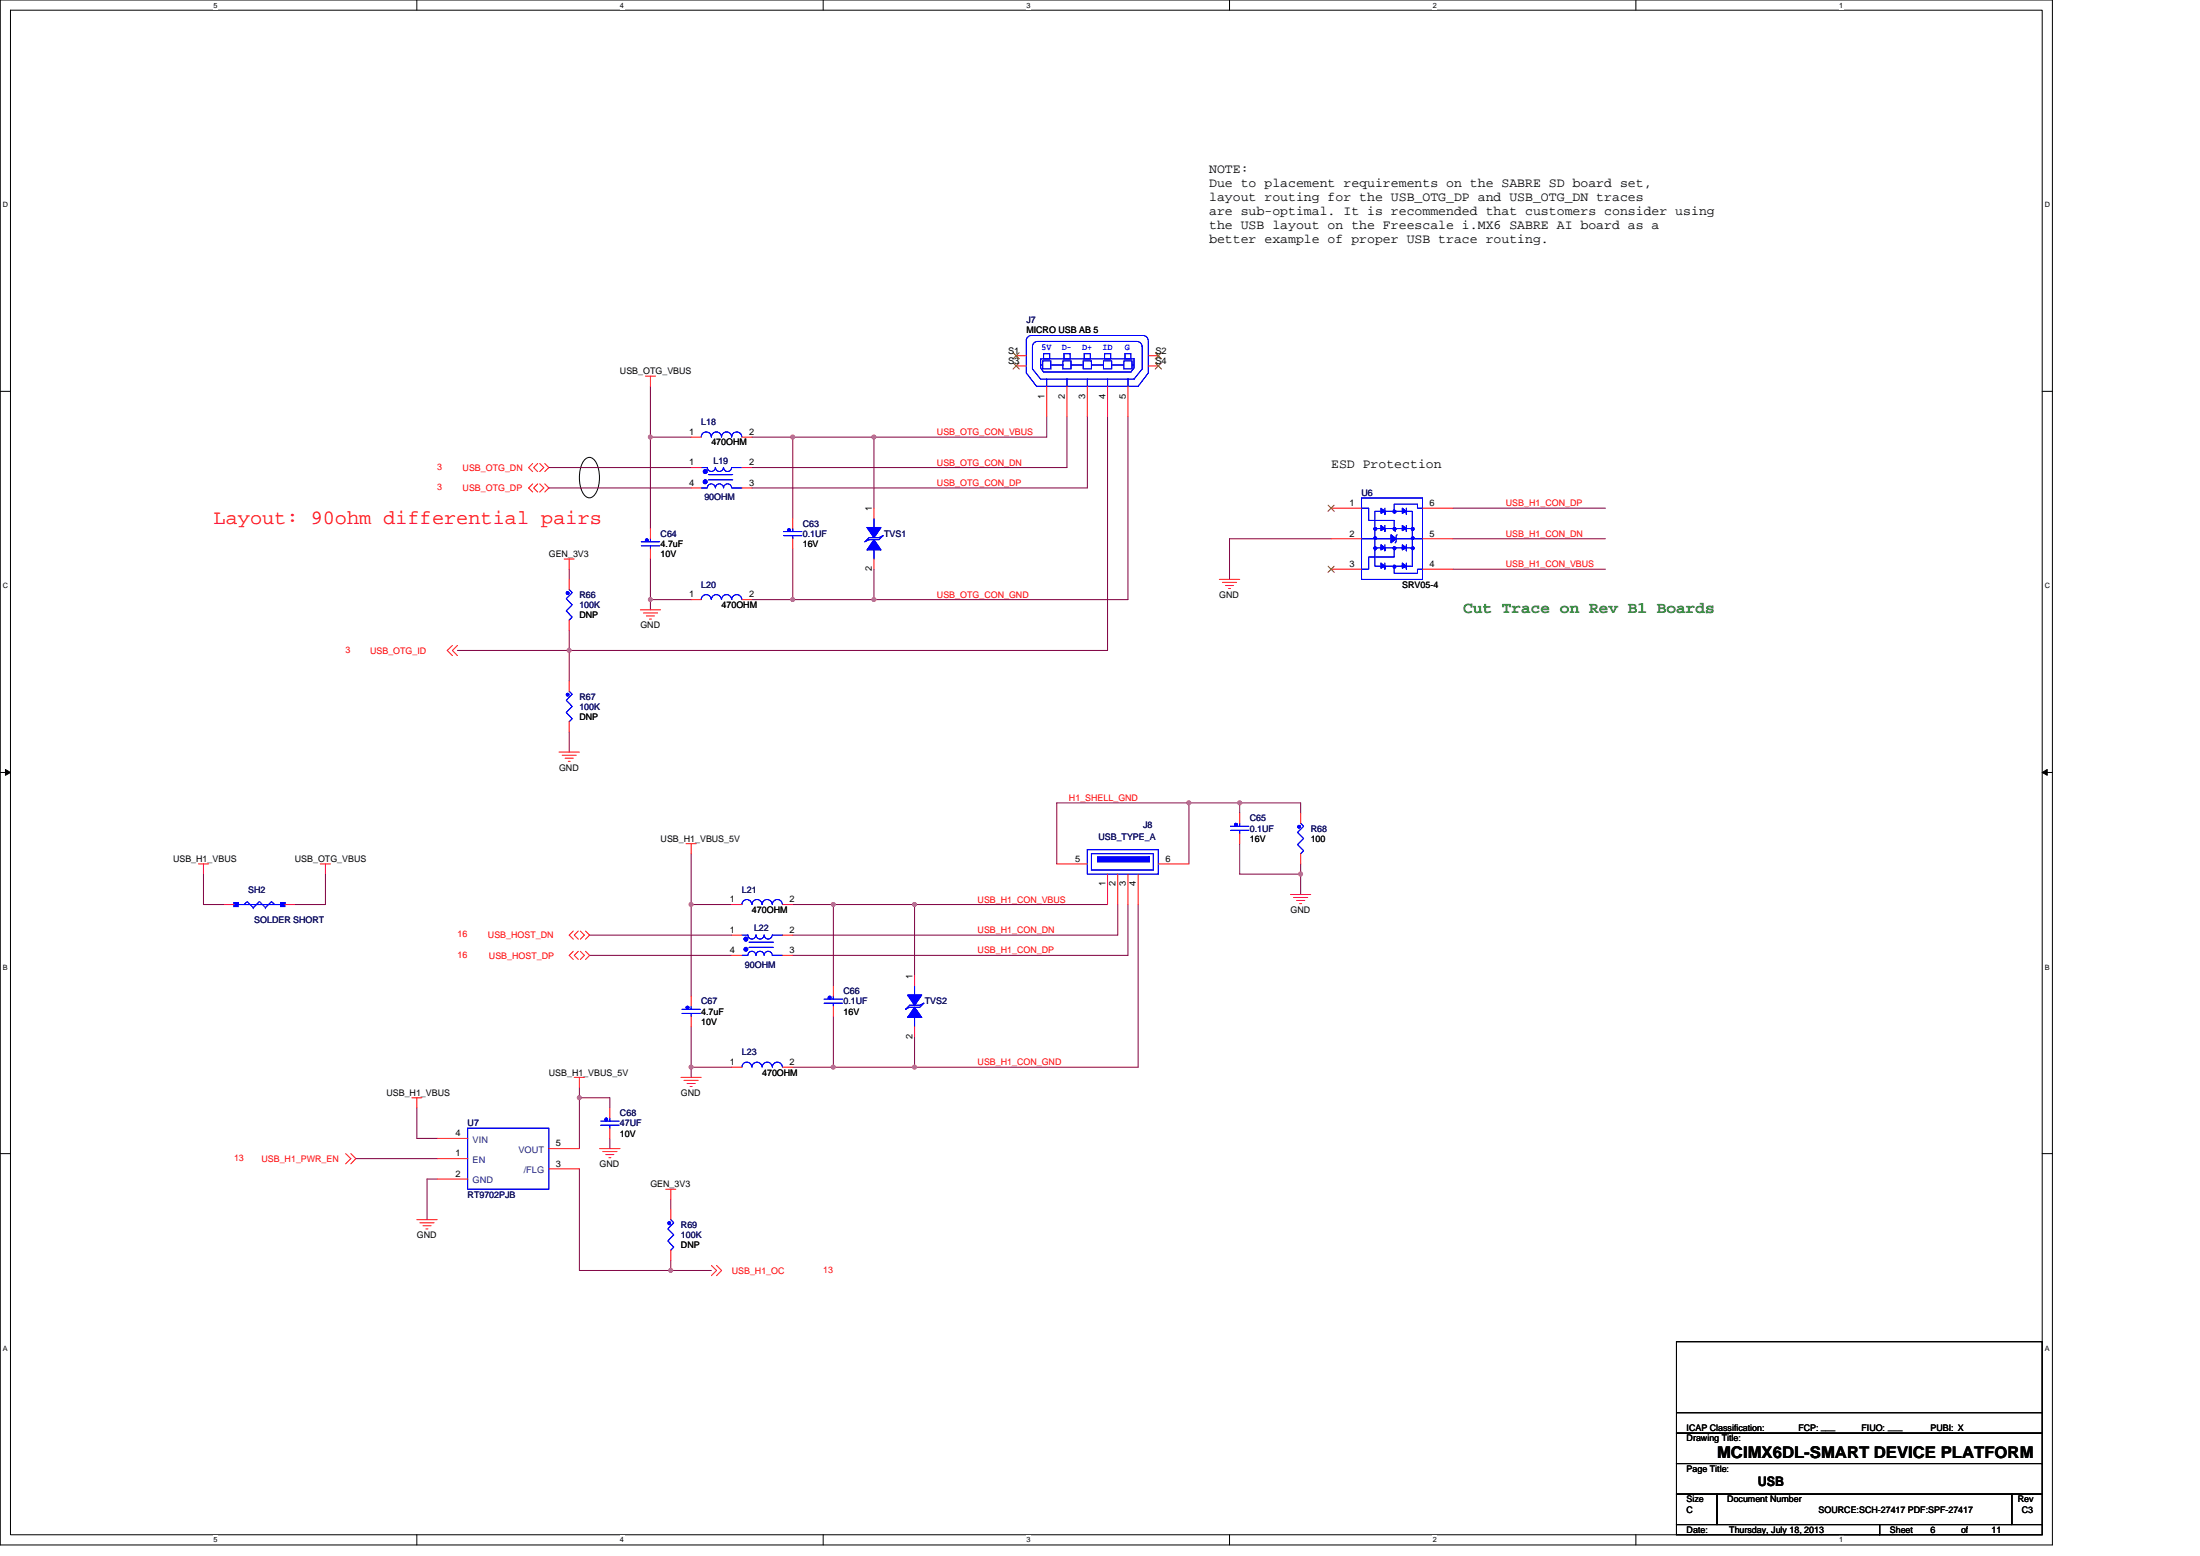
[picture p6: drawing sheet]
<svg xmlns="http://www.w3.org/2000/svg" width="297mm" height="210mm" viewBox="0 0 297 210" stroke-linecap="round" stroke-linejoin="round" font-family="sans-serif">
<path d="M0 0h277.1v208.5h-277.1zM1.4 1.4h274.3v205.7h-274.3z" fill="none" stroke="#000" stroke-width=".14"/>
<g fill="#fff">
<path d="M28.8 .1h.6v1.1h-.6z"/>
<path d="M28.8 207.3h.6v1.1h-.6z"/>
</g>
<path d="M56.3 0v1.4M56.3 207.1v1.4" fill="none" stroke="#000" stroke-width=".14"/>
<g fill="#fff">
<path d="M83.7 .1h.6v1.1h-.6z"/>
<path d="M83.7 207.3h.6v1.1h-.6z"/>
</g>
<path d="M111.1 0v1.4M111.1 207.1v1.4" fill="none" stroke="#000" stroke-width=".14"/>
<g fill="#fff">
<path d="M138.6 .1h.5v1.1h-.5z"/>
<path d="M138.6 207.3h.5v1.1h-.5z"/>
</g>
<path d="M166 0v1.4M166 207.1v1.4" fill="none" stroke="#000" stroke-width=".14"/>
<g fill="#fff">
<path d="M193.4 .1h.6v1.1h-.6z"/>
<path d="M193.4 207.3h.6v1.1h-.6z"/>
</g>
<path d="M220.9 0v1.4M220.9 207.1v1.4" fill="none" stroke="#000" stroke-width=".14"/>
<g fill="#fff">
<path d="M248.3 .1h.6v1.1h-.6z"/>
<path d="M248.3 207.3h.6v1.1h-.6z"/>
<path d="M.4 27.1h.7v1.1h-.7z"/>
<path d="M276.1 27.1h.7v1.1h-.7z"/>
<path d="M.4 78.5h.7v1.1h-.7z"/>
<path d="M276.1 78.5h.7v1.1h-.7z"/>
</g>
<path d="M0 52.8h1.4M275.7 52.8h1.4" fill="none" stroke="#000" stroke-width=".14"/>
<g fill="#fff">
<path d="M.4 130h.7v1.1h-.7z"/>
<path d="M276.1 130h.7v1.1h-.7z"/>
</g>
<path d="M0 104.2h1.4M275.7 104.2h1.4" fill="none" stroke="#000" stroke-width=".14"/>
<path d="M.7 103.8l.7 .4-.7 .4zM275.7 104.2l.7-.4v.8z" fill="#000" stroke="#000" stroke-width=".14"/>
<g fill="#fff">
<path d="M.4 181.4h.7v1.1h-.7z"/>
<path d="M276.1 181.4h.7v1.1h-.7z"/>
</g>
<path d="M78.9 62.1a.82 .82 0 0 1 1.4 0 4.5 4.5 0 0 1 0 4.7 .81 .81 0 0 1-1.4 0 4.5 4.5 0 0 1 0-4.7zM0 155.7h1.4M275.7 155.7h1.4M226.4 193.4h49.3v4.1h-49.3zM226.4 197.5h49.3v4.1h-49.3zM226.4 181.1h49.3v12.3h-49.3zM226.4 190.6h49.3M226.4 205.7h27.4v1.4h-27.4zM226.4 201.6h5.4v4.1h-5.4zM231.8 201.6h39.8v4.1h-39.8zM253.8 205.7h21.9v1.4h-21.9zM271.6 201.6h4.1v4.1h-4.1z" fill="none" stroke="#000" stroke-width=".14"/>
<g fill="none" stroke="#800040" stroke-width=".14">
<path d="M87.8 52.1v6.9M87.8 59h5.5M87.8 59v12.3M101.5 59h5.5M107 59h11v9.6M107 59v11M141.3 56.2v2.8h-23.3M144.1 56.2v6.9h-42.6M146.8 56.2v9.6h-45.3M149.5 56.2v31.6h-72.6M152.3 56.2v24.7h-34.3M74.1 65.8h19.2"/>
<path d="M74.1 63.1h19.2M76.9 76.8v1.4M87.8 75.4v5.5h5.5M107 74.1v6.8M118 76.8v4.1M179.7 72.7h-13.7v5.5M196.2 68.6h20.6M196.2 76.8h20.6M196.2 72.7h20.6M61.8 87.8h15.1M76.9 85v2.8M76.9 98.8v2.7"/>
<path d="M76.9 87.8v4.1M87.8 80.9v1.4M101.5 80.9h5.5M107 80.9h11M27.5 118v4.1h2.7M43.9 118v4.1h-4.1M93.3 115.2v6.9M160.5 108.4v8.2M160.5 108.4h-17.8v8.2M160.5 108.4h6.9M167.4 108.4h8.2v1.3M167.4 113.9v4.1h8.2"/>
<path d="M167.4 108.4v1.3M175.6 118v2.7M175.6 116.6v1.4M79.6 128.9h19.2M79.6 126.2h19.2M93.3 122.1v12.3M93.3 122.1h5.5M93.3 138.5v5.5h5.5M107 122.1h5.5M112.5 122.1h11v9.6M112.5 137.2v6.8M112.5 122.1v11"/>
<path d="M123.5 122.1h26M123.5 139.9v4.1M150.9 122.1v4.1h-43.9M152.3 122.1v6.8h-45.3M153.7 122.1v21.9h-30.2M48 156.4h11M56.3 149.5v4.1h2.7M59 159.1h-1.3v5.5M78.2 148.1v6.9M78.2 157.7v13.7h12.4M78.2 148.1h4.1v1.4M78.2 146.8v1.3"/>
<path d="M82.3 153.6v1.4M93.3 144v1.4M107 144h5.5M112.5 144h11M90.6 170.1v1.3M90.6 161.9v1.3M90.6 171.4h5.5"/>
</g>
<g fill="#f0f" stroke="#f0f" stroke-width=".14">
<circle cx="107" cy="59" r=".27"/>
<circle cx="87.8" cy="59" r=".27"/>
<circle cx="87.8" cy="80.9" r=".27"/>
<circle cx="76.8" cy="87.8" r=".27"/>
<circle cx="118" cy="59" r=".27"/>
<circle cx="118" cy="80.9" r=".27"/>
<circle cx="107" cy="80.9" r=".27"/>
<circle cx="175.6" cy="117.9" r=".27"/>
<circle cx="167.4" cy="108.3" r=".27"/>
<circle cx="160.5" cy="108.3" r=".27"/>
<circle cx="123.5" cy="122.1" r=".27"/>
<circle cx="112.5" cy="144" r=".27"/>
<circle cx="112.5" cy="122.1" r=".27"/>
<circle cx="93.3" cy="122.1" r=".27"/>
<circle cx="93.3" cy="144" r=".27"/>
<circle cx="123.5" cy="144" r=".27"/>
<circle cx="78.2" cy="148.1" r=".27"/>
<circle cx="90.6" cy="171.4" r=".27"/>
</g>
<g fill="none" stroke="#f00" stroke-width=".14">
<path d="M87.1 50.8h1.4M87.8 50.8v1.3M93.3 59h1.4M100.2 59h1.3M137.2 48h1.4M137.2 49.4h1.4M141.3 52.1v4.1M144.1 52.1v4.1M146.8 52.1v4.1M149.5 52.1v4.1M152.3 52.1v4.1M155 48h1.4"/>
<path d="M155 49.4h1.4M71.9 65.3l-.5 .5 .5 .6M71.9 62.5l-.5 .6 .5 .5M72.6 65.3l-.6 .5 .6 .6M72.6 62.5l-.6 .6 .6 .5M72.9 65.3l.5 .5-.5 .6M72.9 62.5l.5 .6-.5 .5M73.6 65.3l.5 .5-.5 .6M73.6 62.5l.5 .6-.5 .5M76.2 75.4h1.3M76.9 75.4v1.4M76.9 78.2v1.4"/>
<path d="M87.8 71.3v1.4M87.8 74.1v1.3M93.3 63.1h1.4M93.3 65.8h1.4M100.2 63.1h1.3M100.2 65.8h1.3M107 70v1.3M107 72.7v1.4M118 68.6v1.4M118 75.4v1.4M164.6 78.2h2.8M165.1 78.6h1.9"/>
<path d="M165.5 79h1.1M165.9 79.4h.2M179.7 72.7h4.1M179.7 76.8h4.1M179.7 68.6h4.1M192.1 76.8h4.1M192.1 72.7h4.1M192.1 68.6h4.1M61.1 87.1l-.7 .7 .7 .7M61.8 87.1l-.7 .7 .7 .7M76.9 83.7v1.3M76.9 91.9v1.4"/>
<path d="M76.9 97.4v1.4M86.5 82.3h2.7M86.9 82.7h1.9M87.3 83.1h1.1M87.7 83.5h.3M93.3 80.9h1.4M100.2 80.9h1.3M26.8 116.6h1.4M27.5 116.6v1.4M43.2 116.6h1.4M43.9 116.6v1.4M75.5 101.5h2.7"/>
<path d="M75.9 101.9h1.9M76.3 102.3h1.1M76.7 102.7h.3M92.6 113.9h1.4M93.3 113.9v1.3M142.7 116.6h4.1M149.5 118v4.1M150.9 118v4.1M152.3 118v4.1M153.7 118v4.1M156.4 116.6h4.1M167.4 109.7v1.4"/>
<path d="M167.4 112.5v1.4M175.6 109.7v1.4M175.6 115.2v1.4M30.2 122.1h1.4M38.5 122.1h1.3M77.4 125.6l-.5 .6 .5 .5M77.4 128.4l-.5 .5 .5 .6M78.1 125.6l-.6 .6 .6 .5M78.1 128.4l-.6 .5 .6 .6M78.4 125.6l.5 .6-.5 .5M78.4 128.4l.5 .5-.5 .6M79.1 125.6l.5 .6-.5 .5"/>
<path d="M79.1 128.4l.5 .5-.5 .6M93.3 134.4v1.4M93.3 137.2v1.3M98.8 126.2h1.4M98.8 128.9h1.4M98.8 122.1h1.4M105.7 126.2h1.3M105.7 128.9h1.3M105.7 122.1h1.3M112.5 133.1v1.3M112.5 135.8v1.4M123.5 131.7v1.4"/>
<path d="M123.5 138.5v1.4M174.2 120.7h2.8M174.6 121.1h2M175.1 121.5h1.1M175.5 121.9h.2M46.7 155.7l.7 .7-.7 .7M47.4 155.7l.6 .7-.6 .7M55.6 148.1h1.4M56.3 148.1v1.4M59 156.4h4.1M59 153.6h4.1M59 159.1h4.1"/>
<path d="M74.1 157.7h4.1M74.1 155h4.1M77.5 145.4h1.4M78.2 145.4v1.4M81 155h2.7M81.4 155.4h1.9M81.8 155.8h1.1M82.2 156.2h.3M82.3 149.5v1.4M82.3 152.3v1.3M91.9 145.4h2.8M92.3 145.8h2"/>
<path d="M92.8 146.2h1.1M93.2 146.6h.2M98.8 144h1.4M105.7 144h1.3M56.3 164.6h2.7M56.7 165h1.9M57.1 165.4h1.1M57.5 165.8h.3M89.9 160.5h1.3M90.6 160.5v1.4M90.6 163.2v1.4M90.6 168.7v1.4"/>
<path d="M96.1 170.8l.6 .6-.6 .7M96.7 170.8l.7 .6-.7 .7"/>
</g>
<g fill="none" stroke="#00f" stroke-width=".14">
<path d="M96 59a.68 .68 0 0 0-.6-.7 .68 .68 0 0 0-.7 .7M98.8 59a.69 .69 0 0 0-.7-.7 .69 .69 0 0 0-.7 .7 .68 .68 0 0 0-.7-.7 .68 .68 0 0 0-.6 .7M100.2 59a.68 .68 0 0 0-.7-.7 .68 .68 0 0 0-.7 .7M138.6 45.8v4.5l1.4 1.8h13.7l1.3-1.8v-4.2M139.4 46.8v3l1.1 1.4h12.6l1.1-1.4v-3M140.1 46.1a.66 .66 0 0 0-.7 .7M140.1 46.1h13.4M140.5 49.3v.4l.4 .5h11.8l.4-.5v-1.3h-12.6v.9h.3M140.8 48.7h1.1v1.1h-1.1zM140.9 47.7h.8v.7h-.8zM141.3 51.2v.9M141.9 49.3h1.6"/>
<path d="M143.5 48.7h1.1v1.1h-1.1zM143.7 47.7h.8v.7h-.8zM144.1 51.2v.9M144.6 49.3h1.7M146.3 48.7h1.1v1.1h-1.1zM146.4 47.7h.8v.7h-.8zM146.8 51.2v.9M147.4 49.3h1.6M149 48.7h1.1v1.1h-1.1zM149.1 47.7h.9v.7h-.9zM149.5 51.2v.9M150.1 49.3h1.6"/>
<path d="M151.7 48.7h1.1v1.1h-1.1zM151.9 47.7h.8v.7h-.8zM152.3 51.2v.9M152.8 49.3h.3M153.5 46.1a.68 .68 0 0 1 .7 .7M154.3 45.3a.68 .68 0 0 1 .7 .6M154.3 45.3h-15a.66 .66 0 0 0-.7 .6M76.9 79.6l.4 .4-.8 .8 .8 .8-.8 .8 .8 .9-.4 .4M86.6 73.7h2.5M86.6 73.1h2.5M87.8 73.7v.4M87.8 72.7v.4"/>
<path d="M94.7 65.8h.8M95.2 63.5h.1M95.5 65.8a.54 .54 0 0 1 .5-.5 .54 .54 0 0 1 .6 .5M95.6 64.7h3.3M95.6 64.1h3.3M96.6 63.1a.54 .54 0 0 1-.6 .5 .54 .54 0 0 1-.5-.5h-.8M96.6 65.8a.55 .55 0 0 1 .6-.5 .55 .55 0 0 1 .5 .5 .54 .54 0 0 1 .5-.5 .54 .54 0 0 1 .6 .5M96.6 63.1a.54 .54 0 0 0 .5 .5 .54 .54 0 0 0 .6-.5M97.7 63.1a.54 .54 0 0 0 .5 .5 .54 .54 0 0 0 .6-.5M98.8 65.8h1.4M98.8 63.1h1.4M105.8 72.3h2.5"/>
<path d="M105.8 71.7h2.5M107 72.3v.4M107 71.3v.4M116.8 73.1l.5-.5h1.4l.5-.3-.5 .5h-1.4zM118 70v1.3M118 74.1v1.3M183.8 67.2h8.3v11h-8.3zM183.8 72.7h4M183.8 68.6h1v1.6h3.4v1.1M185.6 71.3h.9M185.6 73.9h.9M186.5 69h-.9v7.4h.9"/>
<path d="M187 76.4h2.3M187 69h2.3M187 71.3h2.3M187 73.9h2.3M187 68.6v.8v-.3M187 70.9v.8v-.2M187 73.5v.8v-.2M187 76v.8v-.3M188.2 76.4v1h3.2v-.6h.7M188.2 73.9v1.3h-3.4v1.6h-1M188.4 71.6h.1M188.6 72.2l-.1 .1v.8l-.1 .2"/>
<path d="M189.7 74.3h.1M189.9 69h.8v7.4h-.8M189.9 71.3h.8M189.9 73.9h.8M189.9 68.6v.8v-.3M189.9 70.9v.8v-.2M189.9 76v.8v-.3M189.9 73.5v.8v-.2M192.1 68.6h-.7v-.6h-3.2v1M192.1 72.7h-3.6M76.9 93.3l.4 .4-.8 .8 .8 .8-.8 .9 .8 .8-.4 .4M94.7 80.9a.68 .68 0 0 1 .7-.7 .68 .68 0 0 1 .6 .7"/>
<path d="M96.1 80.9a.68 .68 0 0 1 .6-.7 .68 .68 0 0 1 .7 .7 .69 .69 0 0 1 .7-.7 .69 .69 0 0 1 .7 .7M98.8 80.9a.68 .68 0 0 1 .7-.7 .68 .68 0 0 1 .7 .7M146.8 114.7h9.6v3.3h-9.6zM147.4 115.2h8.3v2.2h-8.3zM166.1 112.1h2.5M166.1 111.5h2.5M167.4 112.1v.4M167.4 111.1v.4M175.6 111.1l.4 .4-.8 .8 .8 .9-.8 .8 .8 .8-.4 .4M32.1 122.1h.9M33 122.1h4.1l-.4-.4-.9 .8M33.4 121.7l-.4 .4"/>
<path d="M35 121.7l-.8 .8M37.1 122.1h.8M92.1 136.8h2.4M92.1 136.2h2.4M93.3 136.8v.4M93.3 135.8v.4M100.2 128.9h.8M100.2 126.2h.8M100.7 126.6h.1M101 128.9a.55 .55 0 0 1 .5-.5 .55 .55 0 0 1 .6 .5 .54 .54 0 0 1 .5-.5 .54 .54 0 0 1 .6 .5M101 126.2a.55 .55 0 0 0 .5 .5 .55 .55 0 0 0 .6-.5 .54 .54 0 0 0 .5 .5 .54 .54 0 0 0 .6-.5M101.1 127.8h3.3"/>
<path d="M101.1 127.1h3.3M101.5 122a.67 .67 0 0 0-.7-.6 .67 .67 0 0 0-.6 .6M102.9 122a.68 .68 0 0 0-.7-.6 .68 .68 0 0 0-.7 .6M103.2 128.9a.54 .54 0 0 1 .5-.5 .54 .54 0 0 1 .6 .5M103.2 126.2a.54 .54 0 0 0 .5 .5 .54 .54 0 0 0 .6-.5M104.3 122a.68 .68 0 0 0-.7-.6 .68 .68 0 0 0-.7 .6M104.3 128.9h1.4M104.3 126.2h1.4M105.6 122a.68 .68 0 0 0-.6-.6 .68 .68 0 0 0-.7 .6M111.3 135.4h2.4M111.3 134.8h2.4M112.5 134.4v.4"/>
<path d="M112.5 135.4v.4M122.3 136.2l.5-.5h1.4l.5-.3-.5 .5h-1.4zM123.5 133.1v1.3M123.5 137.2v1.3M63.1 152.3h11v8.2h-11zM81.1 151.8h2.5M81.1 151.3h2.5M82.3 151.8v.5M82.3 150.9v.4M101.5 144a.67 .67 0 0 0-.7-.7 .67 .67 0 0 0-.6 .7M102.9 144a.68 .68 0 0 0-.7-.7 .68 .68 0 0 0-.7 .7M104.3 144a.68 .68 0 0 0-.7-.7 .68 .68 0 0 0-.7 .7"/>
<path d="M105.6 144a.68 .68 0 0 0-.6-.7 .68 .68 0 0 0-.7 .7M90.6 164.6l.4 .4-.8 .8 .8 .8-.8 .9 .8 .8-.4 .4"/>
</g>
<g fill="#00f" stroke="#00f" stroke-width=".14">
<path d="M81.7 150.9h.3v.3h-.3z" fill-rule="evenodd"/>
<path d="M81.7 150.9h.3v.3h-.3z" fill-rule="evenodd"/>
<path d="M106.4 71.4h.3v.2h-.3z" fill-rule="evenodd"/>
<path d="M106.4 71.4h.3v.2h-.3z" fill-rule="evenodd"/>
<path d="M122.5 134.3h2l-1 1.4z" fill-rule="evenodd"/>
<path d="M123.5 135.9l1 1.4h-2z" fill-rule="evenodd"/>
<path d="M122.5 134.3h2l-1 1.4z" fill-rule="evenodd"/>
<path d="M123.5 135.9l1 1.4h-2z" fill-rule="evenodd"/>
<path d="M166.7 111.2h.3v.2h-.3z" fill-rule="evenodd"/>
<path d="M166.7 111.2h.3v.2h-.3z" fill-rule="evenodd"/>
<path d="M117 71.2h2l-1 1.4z" fill-rule="evenodd"/>
<path d="M118 72.8l1 1.4h-2z" fill-rule="evenodd"/>
<path d="M117 71.2h2l-1 1.4z" fill-rule="evenodd"/>
<path d="M118 72.8l1 1.4h-2z" fill-rule="evenodd"/>
<path d="M31.6 121.8v.5h.5v-.5z" fill-rule="evenodd"/>
<path d="M37.9 121.8v.5h.6v-.5z" fill-rule="evenodd"/>
<path d="M31.6 121.8v.5h.5v-.5z" fill-rule="evenodd"/>
<path d="M37.9 121.8v.5h.6v-.5z" fill-rule="evenodd"/>
<path d="M111.9 134.5h.3v.2h-.3z" fill-rule="evenodd"/>
<path d="M111.9 134.5h.3v.2h-.3z" fill-rule="evenodd"/>
<path d="M148.2 115.6v.7h7v-.7z" fill-rule="evenodd"/>
<path d="M148.2 115.6v.7h7v-.7z" fill-rule="evenodd"/>
<path d="M90.2 164.9h.3v.3h-.3z" fill-rule="evenodd"/>
<path d="M90.2 164.9h.3v.3h-.3z" fill-rule="evenodd"/>
<path d="M186.5 70.9l.5 .4-.5 .3z" fill-rule="evenodd"/>
<path d="M186.5 73.5l.5 .4-.5 .3z" fill-rule="evenodd"/>
<path d="M186.5 76l.5 .4-.5 .3z" fill-rule="evenodd"/>
<path d="M189.3 70.9l.6 .4-.6 .3z" fill-rule="evenodd"/>
<path d="M189.3 73.5l.6 .4-.6 .3z" fill-rule="evenodd"/>
<path d="M189.3 76l.6 .4-.6 .3z" fill-rule="evenodd"/>
<path d="M189.3 68.6l.6 .4-.6 .3z" fill-rule="evenodd"/>
<path d="M186.5 68.6l.5 .4-.5 .3z" fill-rule="evenodd"/>
<path d="M187.8 72.2l.7 .5-.7 .6z" fill-rule="evenodd"/>
<path d="M190.6 71.2h.3v.3h-.3z" fill-rule="evenodd"/>
<path d="M185.5 72.5h.3v.2h-.3z" fill-rule="evenodd"/>
<path d="M190.6 73.8h.3v.3h-.3z" fill-rule="evenodd"/>
<path d="M186.5 70.9l.5 .4-.5 .3z" fill-rule="evenodd"/>
<path d="M186.5 73.5l.5 .4-.5 .3z" fill-rule="evenodd"/>
<path d="M186.5 76l.5 .4-.5 .3z" fill-rule="evenodd"/>
<path d="M189.3 70.9l.6 .4-.6 .3z" fill-rule="evenodd"/>
<path d="M189.3 73.5l.6 .4-.6 .3z" fill-rule="evenodd"/>
<path d="M189.3 76l.6 .4-.6 .3z" fill-rule="evenodd"/>
<path d="M189.3 68.6l.6 .4-.6 .3z" fill-rule="evenodd"/>
<path d="M186.5 68.6l.5 .4-.5 .3z" fill-rule="evenodd"/>
<path d="M187.8 72.2l.7 .5-.7 .6z" fill-rule="evenodd"/>
<path d="M190.6 71.2h.3v.3h-.3z" fill-rule="evenodd"/>
<path d="M185.5 72.5h.3v.2h-.3z" fill-rule="evenodd"/>
<path d="M190.6 73.8h.3v.3h-.3z" fill-rule="evenodd"/>
<path d="M175.2 111.4h.3v.3h-.3z" fill-rule="evenodd"/>
<path d="M175.2 111.4h.3v.3h-.3z" fill-rule="evenodd"/>
<circle cx="95.2" cy="65" r=".27"/>
<circle cx="95.2" cy="63.6" r=".27"/>
<circle cx="92.8" cy="136" r=".2"/>
<circle cx="76.6" cy="80" r=".19"/>
<circle cx="100.7" cy="128.1" r=".25"/>
<circle cx="100.7" cy="126.7" r=".26"/>
<circle cx="87.3" cy="72.9" r=".19"/>
<circle cx="76.6" cy="93.7" r=".19"/>
<circle cx="188.3" cy="69.1" r=".2"/>
<circle cx="188.3" cy="71.4" r=".2"/>
<circle cx="188.3" cy="74" r=".2"/>
<circle cx="188.3" cy="76.5" r=".2"/>
<circle cx="190.8" cy="72.6" r=".19"/>
<circle cx="185.7" cy="71.4" r=".2"/>
<circle cx="185.7" cy="74" r=".2"/>
</g>
<path d="M33.4 121.7l.8 .8M34.2 122.5h.1M35 121.7l.8 .8M35.8 122.5h.1" fill="none" stroke="#fff" stroke-width=".14" stroke-dasharray="3 1 1 1 1 1"/>
<path d="M33.4 121.7l.8 .8M34.2 122.5h.1M35 121.7l.8 .8M35.8 122.5h.1" fill="none" stroke="#00f" stroke-width=".14" stroke-dasharray="3 1 1 1 1 1"/>
<path d="M136.8 47.6l.8 .8M136.8 49l.8 .8M137.6 47.6l-.8 .8M137.6 49l-.8 .8M156 47.6l.8 .8M156 49l.8 .8M156.8 47.6l-.8 .8M156.8 49l-.8 .8M179.3 76.4l.8 .8M179.3 68.2l.8 .8M180.1 76.4l-.8 .8M180.1 68.2l-.8 .8" fill="none" stroke="#804000" stroke-width=".14"/>
<text font-size="2.7" fill="#f00" x="28.8" y="70.8">Layout: 90ohm differential pairs</text>
<text font-size="2.2" fill="#008000" x="197.5" y="82.7">Cut Trace on Rev B1 Boards</text>
<text font-size="2.2" x="231.8" y="196.8">MCIMX6DL-SMART DEVICE PLATFORM</text>
<g font-size="1.8">
<text x="163.3" y="23.3">NOTE:</text>
<text x="163.3" y="25.2">Due to placement requirements on the SABRE SD board set,</text>
<text x="163.3" y="27.1">layout routing for the USB_OTG_DP and USB_OTG_DN traces</text>
<text x="163.3" y="29">are sub-optimal. It is recommended that customers consider using</text>
<text x="163.3" y="30.9">the USB layout on the Freescale i.MX6 SABRE AI board as a</text>
<text x="163.3" y="32.8">better example of proper USB trace routing.</text>
<text x="179.7" y="63.1">ESD Protection</text>
<text x="237.3" y="200.5">USB</text>
</g>
<g font-size="1.2">
<text x="136.1" y="47.7">S1</text>
<text x="138.6" y="44.9">MICRO USB AB 5</text>
<text x="156" y="47.7">S2</text>
<text x="83.7" y="50.5">USB_OTG_VBUS</text>
<text x="136.1" y="49.1">S3</text>
<text x="141" y="53.8" transform="rotate(-90 141 53.8)">1</text>
<text x="143.8" y="53.8" transform="rotate(-90 143.8 53.8)">2</text>
<text x="146.5" y="53.8" transform="rotate(-90 146.5 53.8)">3</text>
<text x="149.2" y="53.8" transform="rotate(-90 149.2 53.8)">4</text>
<text x="152" y="53.8" transform="rotate(-90 152 53.8)">5</text>
<text x="156" y="49.1">S4</text>
<text x="93" y="58.7">1</text>
<text x="101.1" y="58.7">2</text>
<text x="93" y="62.8">1</text>
<text x="93" y="65.6">4</text>
<text x="96.1" y="60.1">470OHM</text>
<text x="101.1" y="62.8">2</text>
<text x="101.1" y="65.6">3</text>
<text x="117.7" y="69" transform="rotate(-90 117.7 69)">1</text>
<text x="182.2" y="68.3">1</text>
<text x="193" y="68.3">6</text>
<text x="74.1" y="75.2">GEN_3V3</text>
<text x="89.2" y="73.8">4.7uF</text>
<text x="89.2" y="75.2">10V</text>
<text x="108.4" y="73.8">16V</text>
<text x="117.7" y="77.1" transform="rotate(-90 117.7 77.1)">2</text>
<text x="182.2" y="72.4">2</text>
<text x="182.2" y="76.5">3</text>
<text x="193" y="76.5">4</text>
<text x="193" y="72.4">5</text>
<text x="78.2" y="83.4">DNP</text>
<text x="93" y="80.6">1</text>
<text x="97.4" y="82">470OHM</text>
<text x="101.1" y="80.6">2</text>
<text x="164.6" y="80.7">GND</text>
<text x="189.3" y="79.3">SRV05-4</text>
<text x="86.5" y="84.8">GND</text>
<text x="78.2" y="97.1">DNP</text>
<text x="75.5" y="104">GND</text>
<text x="89.2" y="113.6">USB_H1_VBUS_5V</text>
<text x="168.8" y="113.6">16V</text>
<text x="177" y="113.6">100</text>
<text x="23.4" y="116.3">USB_H1_VBUS</text>
<text x="39.8" y="116.3">USB_OTG_VBUS</text>
<text x="145.2" y="116.3">5</text>
<text x="149.2" y="119.6" transform="rotate(-90 149.2 119.6)">1</text>
<text x="150.6" y="119.6" transform="rotate(-90 150.6 119.6)">2</text>
<text x="152" y="119.6" transform="rotate(-90 152 119.6)">3</text>
<text x="153.4" y="119.6" transform="rotate(-90 153.4 119.6)">4</text>
<text x="157.3" y="116.3">6</text>
<text x="98.5" y="125.9">1</text>
<text x="98.5" y="121.8">1</text>
<text x="101.5" y="123.2">470OHM</text>
<text x="106.6" y="125.9">2</text>
<text x="106.6" y="121.8">2</text>
<text x="174.2" y="123.2">GND</text>
<text x="98.5" y="128.6">4</text>
<text x="106.6" y="128.6">3</text>
<text x="94.7" y="136.9">4.7uF</text>
<text x="113.9" y="136.9">16V</text>
<text x="123.2" y="132.1" transform="rotate(-90 123.2 132.1)">1</text>
<text x="94.7" y="138.3">10V</text>
<text x="98.5" y="143.7">1</text>
<text x="106.6" y="143.7">2</text>
<text x="123.2" y="140.2" transform="rotate(-90 123.2 140.2)">2</text>
<text x="52.2" y="147.9">USB_H1_VBUS</text>
<text x="74.1" y="145.1">USB_H1_VBUS_5V</text>
<text x="91.9" y="147.9">GND</text>
<text x="102.9" y="145.1">470OHM</text>
<text x="61.5" y="153.3">4</text>
<text x="75.1" y="154.7">5</text>
<text x="83.7" y="153.4">10V</text>
<text x="61.5" y="156.1">1</text>
<text x="61.5" y="158.8">2</text>
<text x="75.1" y="157.4">3</text>
<text x="81" y="157.5">GND</text>
<text x="87.8" y="160.2">GEN_3V3</text>
<text x="56.3" y="167.1">GND</text>
<text x="91.9" y="168.5">DNP</text>
<text x="227.7" y="194.5">Drawing Title:</text>
<text x="227.7" y="193.1">ICAP Classification:</text>
<text x="242.8" y="193.1">FCP: ___</text>
<text x="251.3" y="193.1">FIUO: ___</text>
<text x="260.6" y="193.1">PUBI: X</text>
<text x="227.7" y="202.8">Size</text>
<text x="227.7" y="198.6">Page Title:</text>
<text x="233.2" y="202.8">Document Number</text>
<text x="272.4" y="202.8">Rev</text>
<text x="227.7" y="206.9">Date:</text>
<text x="227.7" y="204.1">C</text>
<text x="233.5" y="206.9">Thursday, July 18, 2013</text>
<text x="245.6" y="204.1">SOURCE:SCH-27417 PDF:SPF-27417</text>
<text x="255.2" y="206.9">Sheet</text>
<text x="260.6" y="206.9">6</text>
<text x="264.8" y="206.9">of</text>
<text x="268.9" y="206.9">11</text>
<text x="273" y="204.1">C3</text>
</g>
<g font-size="1.2" fill="#000080">
<text x="138.6" y="43.6">J7</text>
<text x="94.7" y="57.4">L18</text>
<text x="96.3" y="62.6">L19</text>
<text x="95.1" y="67.5">90OHM</text>
<text x="108.4" y="71.1">C63</text>
<text x="183.8" y="67">U6</text>
<text x="89.2" y="72.5">C64</text>
<text x="108.4" y="72.5">0.1UF</text>
<text x="119.4" y="72.5">TVS1</text>
<text x="78.2" y="80.7">R66</text>
<text x="78.2" y="82">100K</text>
<text x="94.7" y="79.3">L20</text>
<text x="78.2" y="94.4">R67</text>
<text x="78.2" y="95.8">100K</text>
<text x="148.3" y="113.3">USB_TYPE_A</text>
<text x="154.3" y="111.7">J8</text>
<text x="168.8" y="110.8">C65</text>
<text x="168.8" y="112.2">0.1UF</text>
<text x="177" y="112.2">R68</text>
<text x="33.5" y="120.5">SH2</text>
<text x="34.3" y="124.6">SOLDER SHORT</text>
<text x="100.2" y="120.5">L21</text>
<text x="101.8" y="125.7">L22</text>
<text x="100.6" y="130.6">90OHM</text>
<text x="94.7" y="135.6">C67</text>
<text x="113.9" y="134.2">C66</text>
<text x="113.9" y="135.6">0.1UF</text>
<text x="124.9" y="135.6">TVS2</text>
<text x="100.2" y="142.4">L23</text>
<text x="63.1" y="152">U7</text>
<text x="83.7" y="150.6">C68</text>
<text x="83.7" y="152">47UF</text>
<text x="63.1" y="161.6">RT9702PJB</text>
<text x="91.9" y="165.7">R69</text>
<text x="91.9" y="167.1">100K</text>
</g>
<g font-size="1.2" fill="#00f">
<text x="140.6" y="47.2">5V</text>
<text x="143.4" y="47.2">D-</text>
<text x="146.1" y="47.2">D+</text>
<text x="148.9" y="47.2">ID</text>
<text x="151.9" y="47.2">G</text>
</g>
<g font-size="1.2" fill="#f00">
<text x="126.5" y="58.7">USB_OTG_CON_VBUS</text>
<text x="59" y="63.4">3</text>
<text x="62.5" y="63.5">USB_OTG_DN</text>
<text x="126.5" y="62.8">USB_OTG_CON_DN</text>
<text x="126.5" y="65.6">USB_OTG_CON_DP</text>
<text x="59" y="66.1">3</text>
<text x="62.5" y="66.3">USB_OTG_DP</text>
<text x="203.3" y="68.3">USB_H1_CON_DP</text>
<text x="203.3" y="76.5">USB_H1_CON_VBUS</text>
<text x="203.3" y="72.4">USB_H1_CON_DN</text>
<text x="126.5" y="80.6">USB_OTG_CON_GND</text>
<text x="46.7" y="88.1">3</text>
<text x="50" y="88.2">USB_OTG_ID</text>
<text x="144.3" y="108.1">H1_SHELL_GND</text>
<text x="132" y="121.8">USB_H1_CON_VBUS</text>
<text x="132" y="125.9">USB_H1_CON_DN</text>
<text x="61.8" y="126.5">16</text>
<text x="61.8" y="129.2">16</text>
<text x="65.9" y="126.6">USB_HOST_DN</text>
<text x="66" y="129.4">USB_HOST_DP</text>
<text x="132" y="128.7">USB_H1_CON_DP</text>
<text x="132" y="143.7">USB_H1_CON_GND</text>
<text x="31.6" y="156.7">13</text>
<text x="35.3" y="156.8">USB_H1_PWR_EN</text>
<text x="98.8" y="171.9">USB_H1_OC</text>
<text x="111.1" y="171.7">13</text>
</g>
<g font-size="1.2" fill="#004080">
<text x="63.8" y="154.2">VIN</text>
<text x="70" y="155.6">VOUT</text>
<text x="63.8" y="156.9">EN</text>
<text x="63.8" y="159.7">GND</text>
<text x="70.7" y="158.3">/FLG</text>
</g>
<g font-size="1">
<text x="28.8" y="1">5</text>
<text x="83.7" y="1">4</text>
<text x="138.6" y="1">3</text>
<text x="193.4" y="1">2</text>
<text x="248.3" y="1">1</text>
<text x=".4" y="28">D</text>
<text x="276.1" y="28">D</text>
<text x=".4" y="79.4">C</text>
<text x="276.1" y="79.4">C</text>
<text x=".4" y="130.9">B</text>
<text x="276.1" y="130.9">B</text>
<text x=".4" y="182.3">A</text>
<text x="276.1" y="182.3">A</text>
<text x="28.8" y="208.2">5</text>
<text x="83.7" y="208.2">4</text>
<text x="138.6" y="208.2">3</text>
<text x="193.4" y="208.2">2</text>
<text x="248.3" y="208.2">1</text>
</g>
</svg>
